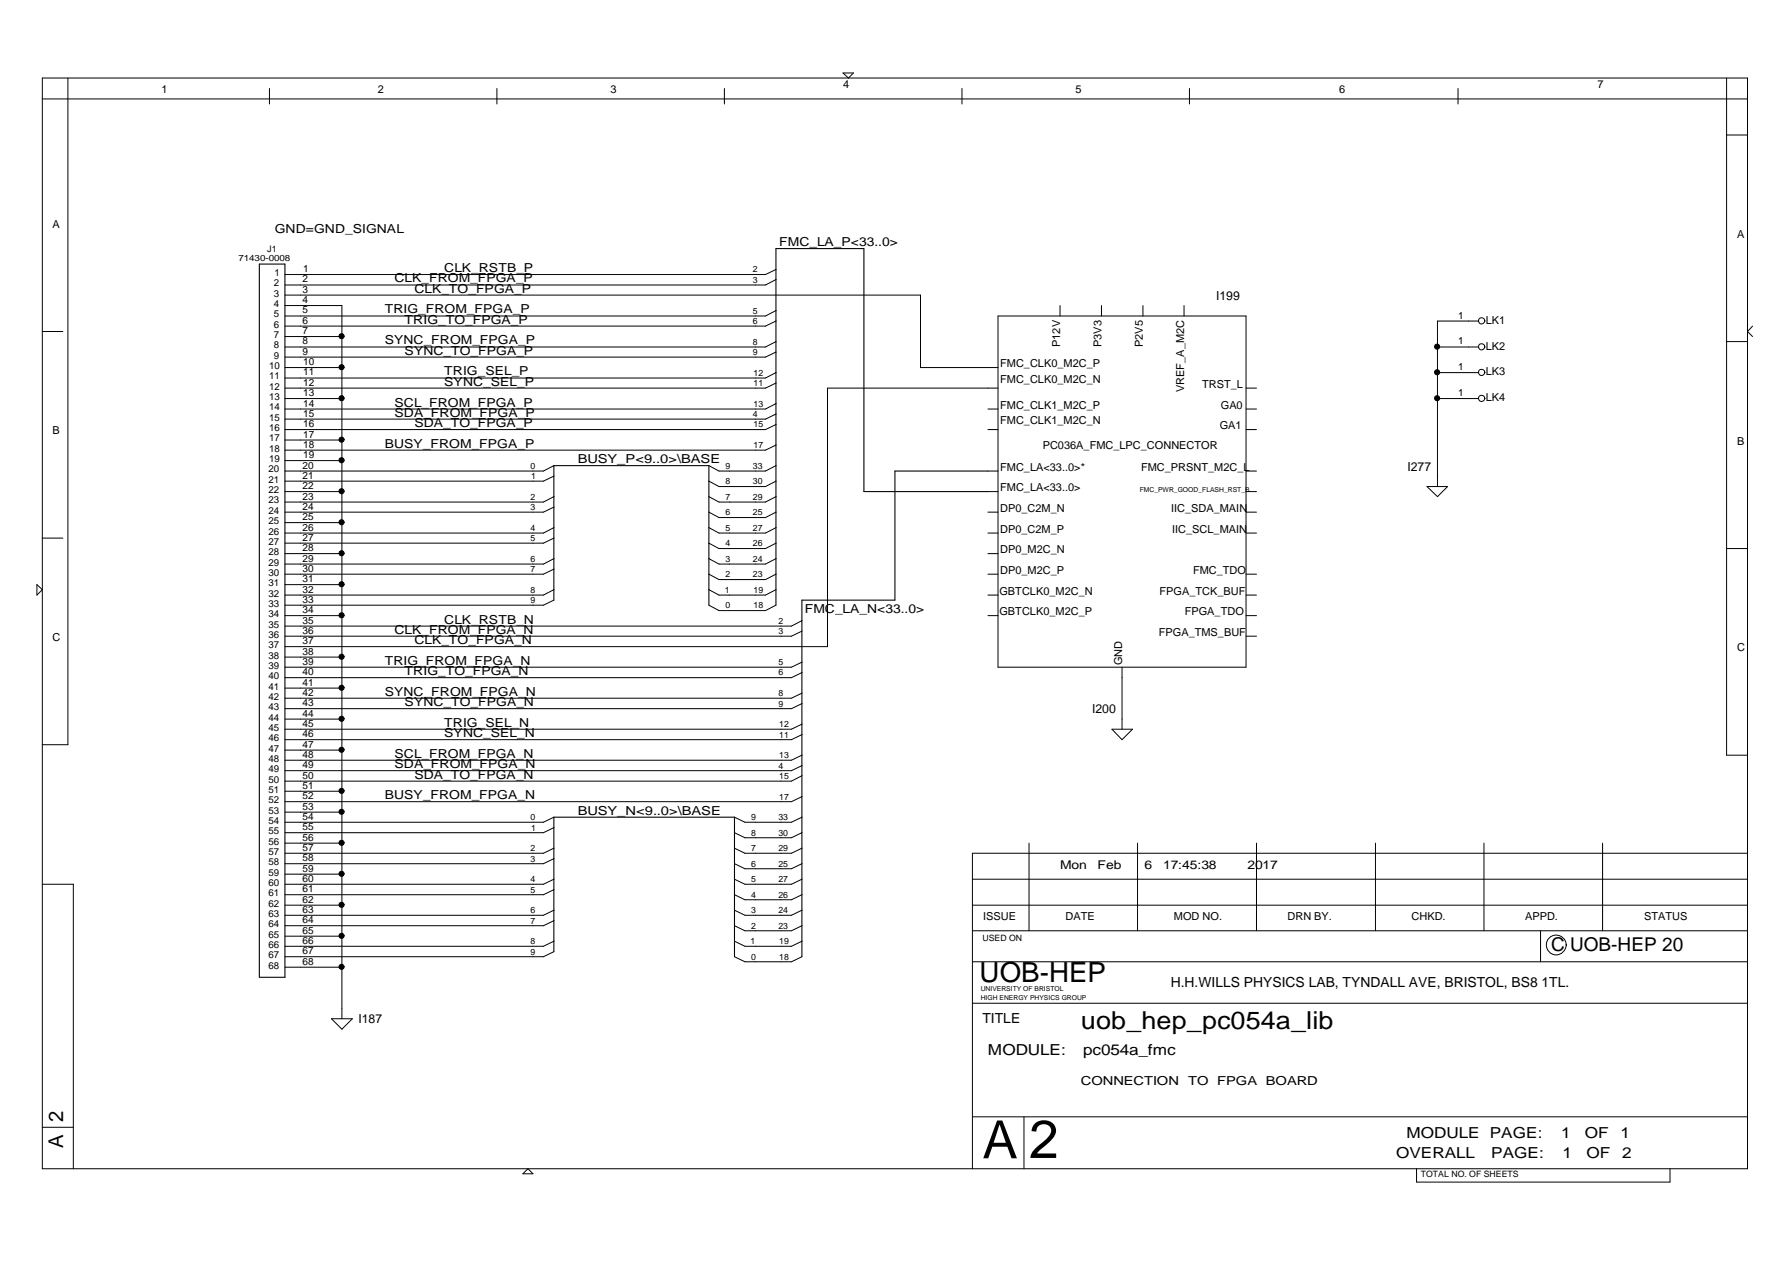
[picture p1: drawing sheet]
<svg xmlns="http://www.w3.org/2000/svg" width="420mm" height="297mm" viewBox="0 0 420 297" stroke-linecap="round" stroke-linejoin="round" font-family="sans-serif">
<path d="M60.9 62h6v167.5h-6zM232 115.4h-29.1v-57h-20.7v83.7M232 110.6h-21.8v30.3h-21.9v83.8M130.1 140.9v-31.6h36.4v32.8M130.1 223.5v-31.6h42.4v32.8" fill="none" stroke="#000" stroke-width=".25"/>
<g fill="none" stroke="#000" stroke-width=".23">
<path d="M9.9 18.3h400.5v256.1h-400.5zM16 18.3v156.6h-6.1M198 17.1h2.4l-1.1 1.2zM405.5 18.3v159h4.9M9.9 23.2h400.5M63.3 20.8v3.6M116.7 20.8v3.6M170.1 20.8v3.6M225.9 20.8v3.6M279.3 20.8v3.6M342.4 20.8v3.6M405.5 31.7h4.9"/>
<path d="M9.9 77.8h4.9M66.9 71.7h13.4v167.5M66.9 69.3h149.3v17h18.2M66.9 79h13.4M182.2 72.9l-2.4 1.3h-112.9M182.2 63.3l-2.4 1.2h-112.9M182.2 75.4l-2.4 1.2h-112.9M182.2 65.7l-2.4 1.2h-112.9M234.4 74.2h58.2v82.5h-58.2zM249 71.7v2.5M258.7 71.7v2.5M268.4 71.7v2.5"/>
<path d="M278.1 71.7v2.5M347.3 75.4h-9.7v38.8M348.7 75.3a.73 .73 0 0 1-1 .7 .73 .73 0 0 1-.3-1.2 .73 .73 0 0 1 1.2 .2l.2 .4M411.6 76.6l-1.2 1.2 1.2 1.2M66.9 86.3h13.4M66.9 93.6h13.4M182.2 89.9l-2.4 1.2h-112.9M182.2 99.7l-2.4 1.2h-112.9M182.2 94.8l-2.4 1.2h-112.9M182.2 97.2l-2.4 1.2h-112.9M182.2 87.5l-2.4 1.3h-112.9M182.2 82.7l-2.4 1.2h-112.9"/>
<path d="M182.2 80.2l-2.4 1.3h-112.9M232 96h2.4M234.4 91.1h-40.1v60.7h-127.4M292.6 91.1h2.5M292.6 96h2.5M337.6 81.5h9.7M337.6 93.6h9.7M337.6 87.5h9.7M348.7 93.5a.73 .73 0 0 1-1 .7 .73 .73 0 0 1-.3-1.2 .73 .73 0 0 1 1.2 .2l.2 .4M348.7 87.4a.73 .73 0 0 1-1 .7 .73 .73 0 0 1-.3-1.2 .73 .73 0 0 1 1.2 .2l.2 .4M348.7 81.4a.73 .73 0 0 1-1 .7 .73 .73 0 0 1-.3-1.2 .73 .73 0 0 1 1.2 .2l.2 .4M405.5 80.2h4.9"/>
<path d="M66.9 115.4h13.4M66.9 103.3h13.4M66.9 108.2h13.4M130.1 109.3l-2.5 1.3h-60.7M130.1 111.8l-2.5 1.2h-60.7M130.1 116.6l-2.5 1.3h-60.7M130.1 119.1l-2.5 1.2h-60.7M166.5 109.3l2.4 1.3h10.9l2.4-1.3M166.5 116.6l2.4 1.3h10.9l2.4-1.3M166.5 113l2.4 1.2h10.9l2.4-1.2M182.2 104.5l-2.4 1.2h-112.9M232 110.6h2.4"/>
<path d="M232 100.9h2.4M232 115.4h2.4M292.6 110.6h2.5M292.6 100.9h2.5M292.6 115.4h2.5M335.1 114.2h4.9l-2.4 2.4zM8.7 137.3l1.2 1.2-1.2 1.2zM9.9 126.4h4.9M66.9 130h13.4M66.9 122.7h13.4M66.9 137.3h13.4M130.1 138.5l-2.5 1.2h-60.7"/>
<path d="M130.1 133.6l-2.5 1.2h-60.7M130.1 123.9l-2.5 1.3h-60.7M130.1 126.4l-2.5 1.1h-60.7M130.1 131.2l-2.5 1.3h-60.7M166.5 138.5l2.4 1.2h10.9l2.4-1.2M166.5 123.9l2.4 1.3h10.9l2.4-1.3M166.5 131.2l2.4 1.3h10.9l2.4-1.3M166.5 134.8l2.4 1.3h10.9l2.4-1.3M166.5 127.5l2.4 1.3h10.9l2.4-1.3M166.5 120.3l2.4 1.2h10.9l2.4-1.2M232 139.7h2.4M232 134.8h2.4"/>
<path d="M232 125.2h2.4M232 120.3h2.4M232 130h2.4M292.6 139.7h2.5M292.6 134.8h2.5M292.6 125.2h2.5M292.6 120.3h2.5M405.5 128.8h4.9M66.9 144.6h13.4M66.9 154.3h13.4M130.1 140.9l-2.5 1.2h-60.7M166.5 142.1l2.4 1.3h10.9l2.4-1.3"/>
<path d="M188.3 155.5l-2.4 1.2h-119M188.3 148.2l-2.4 1.2h-119M188.3 145.7l-2.4 1.3h-119M188.3 157.9l-2.4 1.2h-119M232 144.6h2.4M263.5 156.7v14.5M292.6 144.6h2.5M292.6 149.4h2.5M66.9 168.9h13.4M66.9 161.6h13.4M66.9 176.1h13.4M188.3 170l-2.4 1.2h-119"/>
<path d="M188.3 162.8l-2.4 1.1h-119M188.3 165.2l-2.4 1.2h-119M188.3 172.5l-2.4 1.2h-119M188.3 177.3l-2.4 1.2h-119M188.3 179.8l-2.4 1.2h-119M261.1 171.2h4.9l-2.5 2.5zM66.9 190.7h13.4M66.9 185.8h13.4M66.9 198h13.4M130.1 199.2l-2.5 1.2h-60.7M130.1 194.3l-2.5 1.2h-60.7M130.1 191.9l-2.5 1.2h-60.7"/>
<path d="M172.5 199.2l2.5 1.2h10.9l2.4-1.2M172.5 191.9l2.5 1.2h10.9l2.4-1.2M172.5 195.5l2.5 1.2h10.9l2.4-1.2M188.3 182.2l-2.4 1.2h-119M188.3 187.1l-2.4 1.1h-119M241.7 198v20.6M267.2 198v20.6M295.1 198v20.6M323 198v20.6M348.5 198v20.6M376.4 198v20.6M9.9 207.6h7.3v66.8"/>
<path d="M66.9 205.3h13.4M66.9 212.5h13.4M66.9 219.8h13.4M130.1 201.6l-2.5 1.2h-60.7M130.1 213.7l-2.5 1.2h-60.7M130.1 208.9l-2.5 1.2h-60.7M130.1 206.5l-2.5 1.1h-60.7M130.1 216.2l-2.5 1.2h-60.7M172.5 213.7l2.5 1.2h10.9l2.4-1.2M172.5 206.5l2.5 1.1h10.9l2.4-1.1M172.5 202.8l2.5 1.2h10.9l2.4-1.2M172.5 210.1l2.5 1.2h10.9l2.4-1.2"/>
<path d="M172.5 217.4l2.5 1.2h10.9l2.4-1.2M228.4 218.6h182M228.4 212.5h182M228.4 206.5h182M361.8 218.6v7.2M410.4 200.4h-182v74M66.9 227.1h13.4M77.8 239.2h5l-2.5 2.5zM130.1 223.5l-2.5 1.2h-60.7M130.1 221l-2.5 1.2h-60.7M172.5 221l2.5 1.2h10.9l2.4-1.2M172.5 224.7l2.5 1.1h10.9l2.4-1.1"/>
<path d="M228.4 225.8h182M228.4 235.6h182M367.8 221.9a2.33 2.33 0 0 1-3.3 2.1 2.33 2.33 0 0 1-.5-3.9 2.33 2.33 0 0 1 3.8 1.2l.1 .6M9.9 264.7h7.3M122.8 275.6l1.2-1.2 1.2 1.2zM228.4 262.2h182M240.5 262.2v12.2M332.7 274.4v3.2h59.5v-3.2"/>
<circle cx="80.2" cy="78.9" r=".6"/>
<circle cx="80.2" cy="93.5" r=".6"/>
<circle cx="80.2" cy="86.2" r=".6"/>
<circle cx="337.5" cy="87.4" r=".6"/>
<circle cx="337.5" cy="93.5" r=".6"/>
<circle cx="337.5" cy="81.4" r=".6"/>
<circle cx="80.2" cy="115.4" r=".6"/>
<circle cx="80.2" cy="103.2" r=".6"/>
<circle cx="80.2" cy="108.1" r=".6"/>
<circle cx="80.2" cy="137.2" r=".6"/>
<circle cx="80.2" cy="129.9" r=".6"/>
<circle cx="80.2" cy="122.6" r=".6"/>
<circle cx="80.2" cy="154.2" r=".6"/>
<circle cx="80.2" cy="144.5" r=".6"/>
<circle cx="80.2" cy="168.8" r=".6"/>
<circle cx="80.2" cy="176.1" r=".6"/>
<circle cx="80.2" cy="161.5" r=".6"/>
<circle cx="80.2" cy="190.6" r=".6"/>
<circle cx="80.2" cy="185.7" r=".6"/>
<circle cx="80.2" cy="197.9" r=".6"/>
<circle cx="80.2" cy="205.2" r=".6"/>
<circle cx="80.2" cy="219.7" r=".6"/>
<circle cx="80.2" cy="212.5" r=".6"/>
<circle cx="80.2" cy="227" r=".6"/>
</g>
<g fill="#000">
<circle cx="80.2" cy="78.9" r=".6"/>
<circle cx="80.2" cy="93.5" r=".6"/>
<circle cx="80.2" cy="86.2" r=".6"/>
<circle cx="337.5" cy="87.4" r=".6"/>
<circle cx="337.5" cy="93.5" r=".6"/>
<circle cx="337.5" cy="81.4" r=".6"/>
<circle cx="80.2" cy="115.4" r=".6"/>
<circle cx="80.2" cy="103.2" r=".6"/>
<circle cx="80.2" cy="108.1" r=".6"/>
<circle cx="80.2" cy="137.2" r=".6"/>
<circle cx="80.2" cy="129.9" r=".6"/>
<circle cx="80.2" cy="122.6" r=".6"/>
<circle cx="80.2" cy="154.2" r=".6"/>
<circle cx="80.2" cy="144.5" r=".6"/>
<circle cx="80.2" cy="168.8" r=".6"/>
<circle cx="80.2" cy="176.1" r=".6"/>
<circle cx="80.2" cy="161.5" r=".6"/>
<circle cx="80.2" cy="190.6" r=".6"/>
<circle cx="80.2" cy="185.7" r=".6"/>
<circle cx="80.2" cy="197.9" r=".6"/>
<circle cx="80.2" cy="205.2" r=".6"/>
<circle cx="80.2" cy="219.7" r=".6"/>
<circle cx="80.2" cy="212.5" r=".6"/>
<circle cx="80.2" cy="227" r=".6"/>
</g>
<text font-size="12.6" x="241.7" y="271.9">2</text>
<text font-size="12.4" x="230.8" y="272">A</text>
<text font-size="6.5" x="230.1" y="230.7">UOB-HEP</text>
<text font-size="5.8" x="253.9" y="241.7">uob_hep_pc054a_lib</text>
<g font-size="4.8">
<text x="14.9" y="263.5" transform="rotate(-90 14.9 263.5)">2</text>
<text x="14.9" y="269.5" transform="rotate(-90 14.9 269.5)">A</text>
</g>
<text font-size="4.5" x="364.3" y="223.4">C UOB-HEP 20</text>
<g font-size="3.6">
<text x="232" y="247.7">MODULE:</text>
<text x="254.4" y="247.7">pc054a_fmc</text>
<text x="330.3" y="267.2">MODULE PAGE:</text>
<text x="366.6" y="267.2">1</text>
<text x="372.2" y="267.2">OF</text>
<text x="380.6" y="267.2">1</text>
<text x="327.9" y="272">OVERALL</text>
<text x="350.2" y="272">PAGE:</text>
<text x="367" y="272">1</text>
<text x="372.6" y="272">OF</text>
<text x="380.9" y="272">2</text>
</g>
<g font-size="3.3">
<text x="274.9" y="231.9">H.H.WILLS PHYSICS LAB, TYNDALL AVE, BRISTOL, BS8 1TL.</text>
<text x="230.8" y="240.3">TITLE</text>
</g>
<g font-size="2.9">
<text x="64.5" y="54.6">GND=GND_SIGNAL</text>
<text x="183" y="57.8">FMC_LA_P&lt;33..0&gt;</text>
<text x="104.3" y="63.9">CLK_RSTB_P</text>
<text x="92.7" y="66.3">CLK_FROM_FPGA_P</text>
<text x="97.3" y="68.7">CLK_TO_FPGA_P</text>
<text x="285.6" y="70.5">I199</text>
<text x="90.4" y="73.6">TRIG_FROM_FPGA_P</text>
<text x="95" y="76">TRIG_TO_FPGA_P</text>
<text x="90.4" y="80.9">SYNC_FROM_FPGA_P</text>
<text x="95" y="83.3">SYNC_TO_FPGA_P</text>
<text x="104.3" y="88.2">TRIG_SEL_P</text>
<text x="92.7" y="95.5">SCL_FROM_FPGA_P</text>
<text x="104.3" y="90.6">SYNC_SEL_P</text>
<text x="92.7" y="97.9">SDA_FROM_FPGA_P</text>
<text x="97.3" y="100.3">SDA_TO_FPGA_P</text>
<text x="90.4" y="105.2">BUSY_FROM_FPGA_P</text>
<text x="135.7" y="108.8">BUSY_P&lt;9..0&gt;\BASE</text>
<text x="330.6" y="110.5">I277</text>
<text x="189" y="144">FMC_LA_N&lt;33..0&gt;</text>
<text x="92.7" y="148.9">CLK_FROM_FPGA_N</text>
<text x="104.3" y="146.4">CLK_RSTB_N</text>
<text x="97.3" y="151.2">CLK_TO_FPGA_N</text>
<text x="90.4" y="156.2">TRIG_FROM_FPGA_N</text>
<text x="95" y="158.5">TRIG_TO_FPGA_N</text>
<text x="90.4" y="163.4">SYNC_FROM_FPGA_N</text>
<text x="95" y="165.8">SYNC_TO_FPGA_N</text>
<text x="256.5" y="167.5">I200</text>
<text x="104.3" y="173.1">SYNC_SEL_N</text>
<text x="104.3" y="170.7">TRIG_SEL_N</text>
<text x="92.7" y="178">SCL_FROM_FPGA_N</text>
<text x="92.7" y="180.4">SDA_FROM_FPGA_N</text>
<text x="97.3" y="182.8">SDA_TO_FPGA_N</text>
<text x="90.4" y="187.7">BUSY_FROM_FPGA_N</text>
<text x="135.7" y="191.3">BUSY_N&lt;9..0&gt;\BASE</text>
<text x="84.2" y="240.3">I187</text>
<text x="253.9" y="254.9">CONNECTION</text>
<text x="279" y="254.9">TO</text>
<text x="285.9" y="254.9">FPGA BOARD</text>
</g>
<g font-size="2.8">
<text x="249" y="204.1">Mon</text>
<text x="257.8" y="204.1">Feb</text>
<text x="268.8" y="204.1">6</text>
<text x="273.2" y="204.1">17:45:38</text>
<text x="293" y="204.1">2017</text>
</g>
<g font-size="2.6">
<text x="38" y="21.9">1</text>
<text x="88.8" y="21.9">2</text>
<text x="143.4" y="21.9">3</text>
<text x="198" y="20.7">4</text>
<text x="252.6" y="21.9">5</text>
<text x="314.5" y="21.9">6</text>
<text x="375.2" y="20.7">7</text>
<text x="12.3" y="53.5">A</text>
<text x="408" y="55.9">A</text>
<text x="348.9" y="76">LK1</text>
<text x="249" y="81.5" transform="rotate(-90 249 81.5)">P12V</text>
<text x="258.7" y="81.5" transform="rotate(-90 258.7 81.5)">P3V3</text>
<text x="268.4" y="81.5" transform="rotate(-90 268.4 81.5)">P2V5</text>
<text x="348.9" y="82.1">LK2</text>
<text x="234.9" y="89.9">FMC_CLK0_M2C_N</text>
<text x="234.9" y="86.2">FMC_CLK0_M2C_P</text>
<text x="348.9" y="88.2">LK3</text>
<text x="234.9" y="96">FMC_CLK1_M2C_P</text>
<text x="278.1" y="92.1" transform="rotate(-90 278.1 92.1)">VREF_A_M2C</text>
<text x="282.3" y="91.1">TRST_L</text>
<text x="286.7" y="96">GA0</text>
<text x="348.9" y="94.3">LK4</text>
<text x="12.3" y="102">B</text>
<text x="234.9" y="99.6">FMC_CLK1_M2C_N</text>
<text x="286.5" y="100.8">GA1</text>
<text x="244.9" y="105.4">PC036A_FMC_LPC_CONNECTOR</text>
<text x="408" y="104.4">B</text>
<text x="234.9" y="110.5">FMC_LA&lt;33..0&gt;*</text>
<text x="268" y="110.5">FMC_PRSNT_M2C_L</text>
<text x="234.9" y="115.3">FMC_LA&lt;33..0&gt;</text>
<text x="234.9" y="125.1">DP0_C2M_P</text>
<text x="234.9" y="120.2">DP0_C2M_N</text>
<text x="275" y="120.2">IIC_SDA_MAIN</text>
<text x="275.3" y="125.1">IIC_SCL_MAIN</text>
<text x="234.9" y="129.9">DP0_M2C_N</text>
<text x="234.9" y="134.7">DP0_M2C_P</text>
<text x="280.2" y="134.7">FMC_TDO</text>
<text x="234.7" y="139.6">GBTCLK0_M2C_N</text>
<text x="272.3" y="139.6">FPGA_TCK_BUF</text>
<text x="234.7" y="144.5">GBTCLK0_M2C_P</text>
<text x="272.2" y="149.3">FPGA_TMS_BUF</text>
<text x="278.2" y="144.5">FPGA_TDO</text>
<text x="12.3" y="150.6">C</text>
<text x="408" y="152.9">C</text>
<text x="263.5" y="156.2" transform="rotate(-90 263.5 156.2)">GND</text>
<text x="230.9" y="216.1">ISSUE</text>
<text x="250.2" y="216.1">DATE</text>
<text x="275.7" y="216.1">MOD NO.</text>
<text x="302.4" y="216.1">DRN BY.</text>
<text x="331.5" y="216.1">CHKD.</text>
<text x="358.2" y="216.1">APPD.</text>
<text x="386.1" y="216.1">STATUS</text>
</g>
<g font-size="2.3">
<text x="64.5" y="64.8">1</text>
<text x="71.2" y="63.9">1</text>
<text x="64.3" y="69.6">3</text>
<text x="64.3" y="67.3">2</text>
<text x="71.1" y="71.2">4</text>
<text x="71.1" y="68.7">3</text>
<text x="71.1" y="66.3">2</text>
<text x="64.3" y="72.1">4</text>
<text x="64.3" y="74.5">5</text>
<text x="64.3" y="76.9">6</text>
<text x="71.1" y="73.6">5</text>
<text x="71.1" y="76">6</text>
<text x="342.4" y="74.8">1</text>
<text x="64.3" y="79.4">7</text>
<text x="64.3" y="81.8">8</text>
<text x="71.1" y="83.3">9</text>
<text x="71.1" y="80.9">8</text>
<text x="71.1" y="78.4">7</text>
<text x="342.4" y="80.9">1</text>
<text x="63.2" y="89.1">11</text>
<text x="63.2" y="86.6">10</text>
<text x="64.3" y="84.2">9</text>
<text x="71.2" y="88.2">11</text>
<text x="71.2" y="85.7">10</text>
<text x="342.4" y="87">1</text>
<text x="63.2" y="93.9">13</text>
<text x="63.2" y="91.5">12</text>
<text x="71.2" y="95.5">14</text>
<text x="71.2" y="93">13</text>
<text x="71.2" y="90.6">12</text>
<text x="342.4" y="93">1</text>
<text x="63.2" y="101.2">16</text>
<text x="63.2" y="98.8">15</text>
<text x="63.2" y="96.4">14</text>
<text x="71.2" y="100.3">16</text>
<text x="71.2" y="97.9">15</text>
<text x="63.2" y="103.7">17</text>
<text x="63.2" y="106">18</text>
<text x="71.2" y="107.6">19</text>
<text x="71.2" y="102.7">17</text>
<text x="71.2" y="105.2">18</text>
<text x="63" y="110.9">20</text>
<text x="63" y="113.3">21</text>
<text x="63.2" y="108.5">19</text>
<text x="71.1" y="112.5">21</text>
<text x="71.1" y="110">20</text>
<text x="63" y="115.8">22</text>
<text x="63" y="118.2">23</text>
<text x="71.1" y="117.3">23</text>
<text x="71.1" y="114.8">22</text>
<text x="71.1" y="119.8">24</text>
<text x="63" y="120.6">24</text>
<text x="63" y="123.1">25</text>
<text x="63" y="125.5">26</text>
<text x="71.1" y="122.1">25</text>
<text x="71.1" y="124.6">26</text>
<text x="63" y="130.3">28</text>
<text x="63" y="127.9">27</text>
<text x="71.1" y="129.4">28</text>
<text x="71.1" y="127">27</text>
<text x="71.1" y="131.9">29</text>
<text x="63" y="135.2">30</text>
<text x="63" y="132.8">29</text>
<text x="63" y="137.6">31</text>
<text x="71.1" y="134.3">30</text>
<text x="71.1" y="136.7">31</text>
<text x="63" y="140.1">32</text>
<text x="63" y="142.4">33</text>
<text x="71.1" y="139.1">32</text>
<text x="71.1" y="141.6">33</text>
<text x="71.1" y="144">34</text>
<text x="63" y="149.7">36</text>
<text x="63" y="147.4">35</text>
<text x="63" y="144.9">34</text>
<text x="71.1" y="148.9">36</text>
<text x="71.1" y="146.4">35</text>
<text x="63" y="154.6">38</text>
<text x="63" y="152.2">37</text>
<text x="71.1" y="151.2">37</text>
<text x="71.1" y="153.7">38</text>
<text x="63" y="161.9">41</text>
<text x="63" y="159.5">40</text>
<text x="63" y="157">39</text>
<text x="71.1" y="156.2">39</text>
<text x="71.1" y="158.5">40</text>
<text x="71.1" y="161">41</text>
<text x="63" y="166.7">43</text>
<text x="63" y="164.3">42</text>
<text x="71.1" y="165.8">43</text>
<text x="71.1" y="163.4">42</text>
<text x="63" y="171.6">45</text>
<text x="63" y="169.2">44</text>
<text x="71.1" y="168.3">44</text>
<text x="71.1" y="173.1">46</text>
<text x="71.1" y="170.7">45</text>
<text x="63" y="176.5">47</text>
<text x="63" y="178.8">48</text>
<text x="63" y="174">46</text>
<text x="71.1" y="175.5">47</text>
<text x="71.1" y="178">48</text>
<text x="63" y="183.8">50</text>
<text x="63" y="181.3">49</text>
<text x="71.1" y="182.8">50</text>
<text x="71.1" y="180.4">49</text>
<text x="71.1" y="185.3">51</text>
<text x="63" y="186.1">51</text>
<text x="63" y="191">53</text>
<text x="63" y="188.6">52</text>
<text x="71.1" y="187.7">52</text>
<text x="71.1" y="190.1">53</text>
<text x="63" y="195.9">55</text>
<text x="63" y="193.4">54</text>
<text x="71.1" y="197.4">56</text>
<text x="71.1" y="194.9">55</text>
<text x="71.1" y="192.6">54</text>
<text x="63" y="198.3">56</text>
<text x="63" y="203.1">58</text>
<text x="63" y="200.7">57</text>
<text x="71.1" y="202.2">58</text>
<text x="71.1" y="199.8">57</text>
<text x="63" y="205.6">59</text>
<text x="63" y="208">60</text>
<text x="71.1" y="204.7">59</text>
<text x="71.1" y="209.5">61</text>
<text x="71.1" y="207.1">60</text>
<text x="63" y="210.4">61</text>
<text x="63" y="215.3">63</text>
<text x="63" y="212.9">62</text>
<text x="71.1" y="214.4">63</text>
<text x="71.1" y="212">62</text>
<text x="63" y="220.2">65</text>
<text x="63" y="217.7">64</text>
<text x="71.1" y="219.2">65</text>
<text x="71.1" y="221.7">66</text>
<text x="71.1" y="216.8">64</text>
<text x="63" y="227.4">68</text>
<text x="63" y="225">67</text>
<text x="63" y="222.5">66</text>
<text x="71.1" y="224.1">67</text>
<text x="71.1" y="226.5">68</text>
</g>
<text font-size="2.1" x="62.8" y="59.1">J1</text>
<g font-size="2">
<text x="56" y="61.3">71430-0008</text>
<text x="176.8" y="64">2</text>
<text x="176.8" y="66.4">3</text>
<text x="176.8" y="73.7">5</text>
<text x="176.8" y="76.1">6</text>
<text x="176.8" y="81">8</text>
<text x="176.8" y="83.4">9</text>
<text x="177" y="88.3">12</text>
<text x="177" y="90.7">11</text>
<text x="177" y="95.5">13</text>
<text x="176.8" y="98">4</text>
<text x="177" y="100.4">15</text>
<text x="177" y="105.3">17</text>
<text x="124.6" y="110.1">0</text>
<text x="124.7" y="112.6">1</text>
<text x="170.4" y="110.1">9</text>
<text x="170.4" y="113.7">8</text>
<text x="176.8" y="113.7">30</text>
<text x="176.8" y="110.1">33</text>
<text x="124.6" y="117.4">2</text>
<text x="124.6" y="119.8">3</text>
<text x="170.4" y="117.4">7</text>
<text x="176.8" y="117.4">29</text>
<text x="124.6" y="124.7">4</text>
<text x="170.4" y="121">6</text>
<text x="170.4" y="124.7">5</text>
<text x="176.8" y="121">25</text>
<text x="176.8" y="124.7">27</text>
<text x="124.6" y="131.9">6</text>
<text x="124.6" y="127.1">5</text>
<text x="170.4" y="128.3">4</text>
<text x="170.4" y="131.9">3</text>
<text x="176.8" y="131.9">24</text>
<text x="176.8" y="128.3">26</text>
<text x="124.6" y="134.4">7</text>
<text x="170.4" y="135.6">2</text>
<text x="176.8" y="135.6">23</text>
<text x="124.6" y="139.2">8</text>
<text x="124.6" y="141.7">9</text>
<text x="170.2" y="139.2">1</text>
<text x="170.4" y="142.9">0</text>
<text x="177" y="142.9">18</text>
<text x="177" y="139.2">19</text>
<text x="182.8" y="149">3</text>
<text x="182.8" y="146.5">2</text>
<text x="182.8" y="156.2">5</text>
<text x="182.8" y="158.6">6</text>
<text x="182.8" y="163.5">8</text>
<text x="182.8" y="165.9">9</text>
<text x="183" y="170.8">12</text>
<text x="183" y="173.2">11</text>
<text x="183" y="178.1">13</text>
<text x="182.8" y="180.5">4</text>
<text x="183" y="182.9">15</text>
<text x="183" y="187.7">17</text>
<text x="124.6" y="192.7">0</text>
<text x="124.7" y="195">1</text>
<text x="176.4" y="196.3">8</text>
<text x="176.4" y="192.7">9</text>
<text x="182.8" y="196.3">30</text>
<text x="182.8" y="192.7">33</text>
<text x="124.6" y="199.9">2</text>
<text x="124.6" y="202.3">3</text>
<text x="176.4" y="203.6">6</text>
<text x="176.4" y="199.9">7</text>
<text x="182.8" y="203.6">25</text>
<text x="182.8" y="199.9">29</text>
<text x="124.6" y="207.2">4</text>
<text x="124.6" y="209.6">5</text>
<text x="176.4" y="207.2">5</text>
<text x="182.8" y="207.2">27</text>
<text x="124.6" y="214.5">6</text>
<text x="176.4" y="214.5">3</text>
<text x="176.4" y="210.9">4</text>
<text x="182.8" y="214.5">24</text>
<text x="182.8" y="210.9">26</text>
<text x="124.6" y="216.9">7</text>
<text x="124.6" y="221.8">8</text>
<text x="176.2" y="221.8">1</text>
<text x="176.4" y="218.1">2</text>
<text x="182.8" y="218.1">23</text>
<text x="183" y="221.8">19</text>
<text x="230.8" y="220.9">USED ON</text>
<text x="124.6" y="224.1">9</text>
<text x="176.4" y="225.4">0</text>
<text x="183" y="225.4">18</text>
<text x="333.7" y="276.5">TOTAL NO. OF SHEETS</text>
</g>
<g font-size="1.6">
<text x="267.7" y="115.4">FMC_PWR_GOOD_FLASH_RST_B</text>
<text x="230.3" y="232.7">UNIVERSITY OF BRISTOL</text>
<text x="230.3" y="234.8">HIGH ENERGY PHYSICS GROUP</text>
</g>
</svg>
